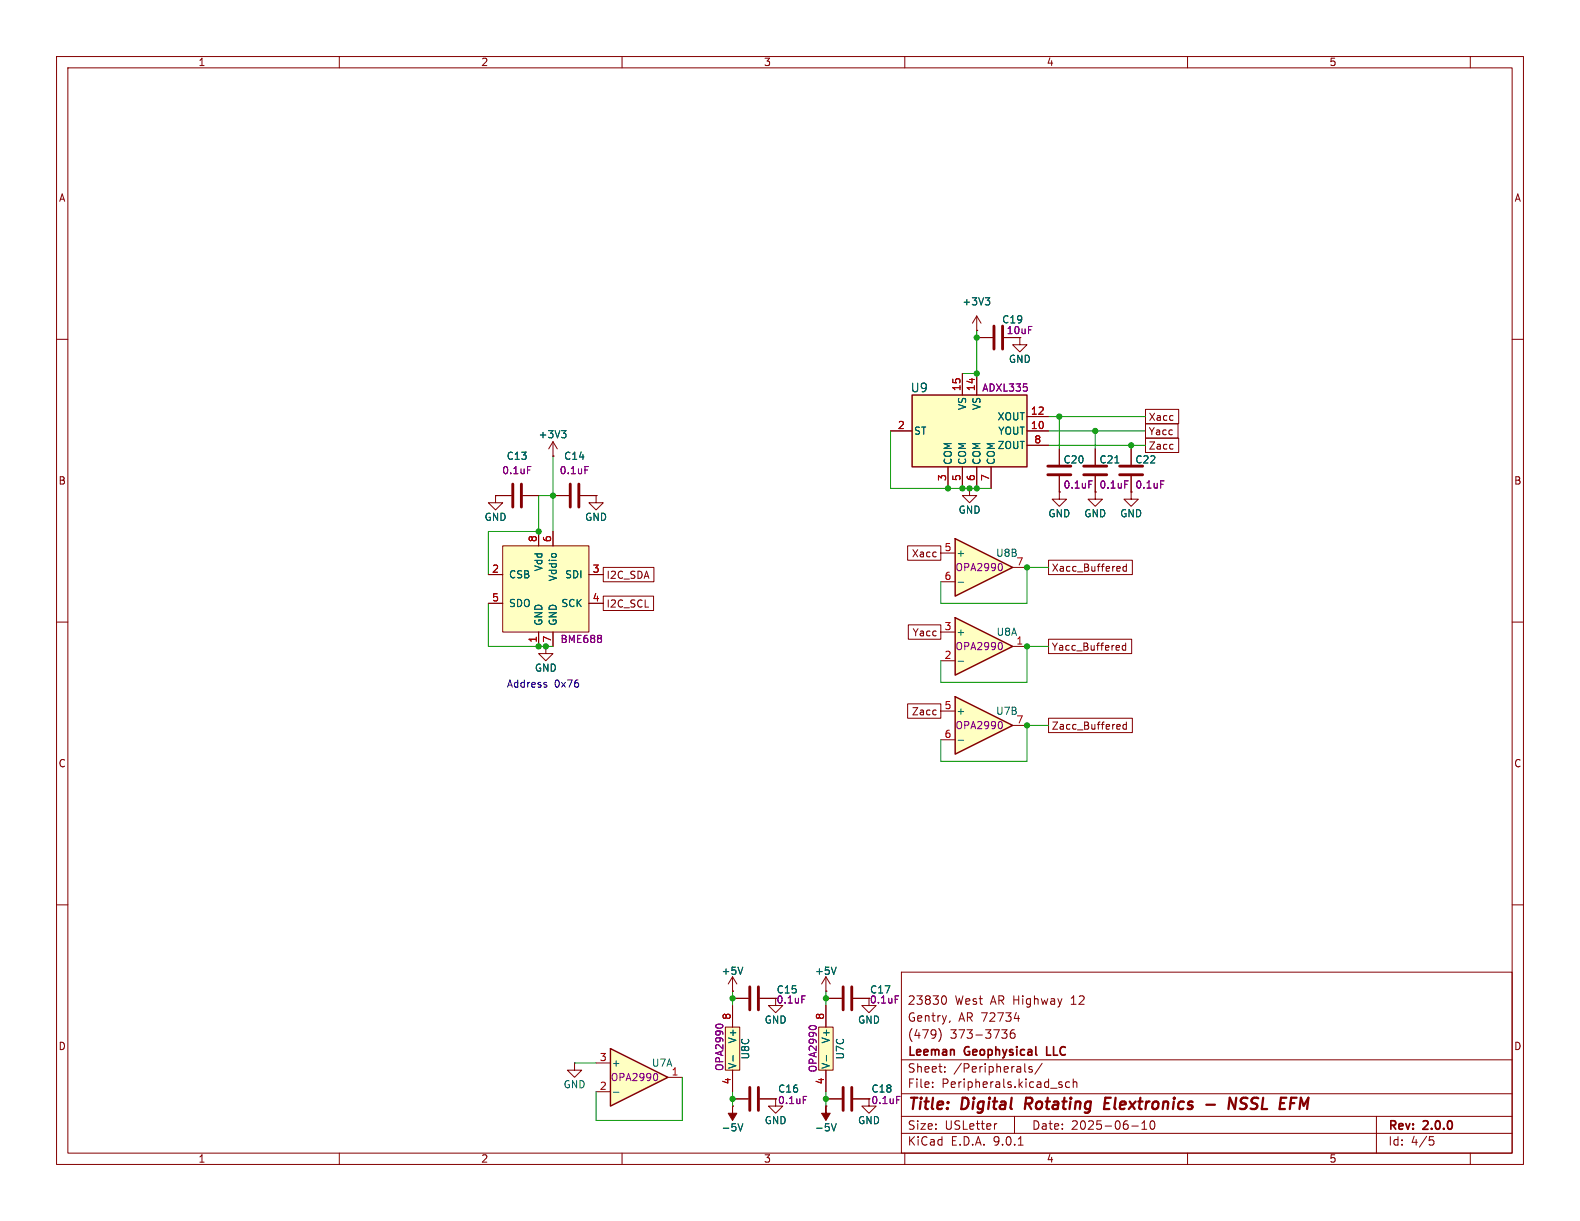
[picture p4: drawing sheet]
<svg xmlns="http://www.w3.org/2000/svg" width="279mm" height="216mm" viewBox="0 0 279 216" stroke-linecap="round" stroke-linejoin="round" font-family="sans-serif">
<g fill="none" stroke="#840000" stroke-width=".18">
<path d="M10 10h259.4v195.9h-259.4zM12 12h255.4v191.9h-255.4zM60 10v2M110 10v2M160 10v2M210 10v2M260 10v2M10 60h2M267.4 60h2M10 110h2M267.4 110h2M10 160h2"/>
<path d="M159.4 171.9h108v32h-108zM166.9 176.1a.81 .81 0 0 1 .5 .6 .81 .81 0 0 1-.3 .8l-.2 .1M180.1 179.6v1M267.4 160h2M101.6 188v1.2h1.3l-1.3 1.3-1.3-1.3h1.3M101.6 188h.1M159.4 197.4h108M159.4 193.4h108M159.4 187.4h108M164.9 192.1v.2M164.9 191.4v.1M166.1 181.9a1.74 1.74 0 0 1-.1 2.3"/>
<path d="M167.1 189.4v.2M167.1 188.7v.1M168 180.5l-.1 .3M176.3 198.7l-.3 .1M177.1 182.1h1l-.5 .6 .4 .1 .1 .5-.3 .3h-.4M179.4 180.1h.9M179.4 182.1a.59 .59 0 0 0-.8 .6v.6l.2 .2 .4 .1 .2-.2 .1-.5-.1-.2h-.5l-.3 .2M179.4 197.4v3M181.2 188.1v1.3l.2 .2M182.5 188.7l-.4-.1-.2 .2 .1 .2 .5 .2v.3h-.6M184.3 188l-1.3 1.9M187.4 191.8l.4 .1 .1 .2-.3 .2h-.2"/>
<path d="M187.4 191.3l.4 .1M189.1 191.4l-.4-.1-.3 .3v.4l.2 .2h.5M189.8 191.4l.2-.1 .4 .1v.9M189.8 190.8v1.5M200.1 199.1h1.2M201.9 199.7h.9M201.9 198.6l.5-.4v1.5M203.5 198.3l.2-.1a.81 .81 0 0 1 .6 .6 .81 .81 0 0 1-.3 .8l-.1 .1a.81 .81 0 0 1-.4-1.4zM243.4 197.4v6.5M60 203.9v2M110 203.9v2M159.4 200.4h108"/>
<path d="M160 203.9v2M180.1 202.5h.8M210 203.9v2M252.8 201h.7M252.9 201.6h.4l.3 .2-.2 .6-.5 .1M260 203.9v2"/>
</g>
<path d="M181.5 194.1l-.3 2M195.4 195.1h.6M196.4 194.1h-.9l-.3 2h1M213.3 195.3h1.5M218.6 194.1l-.2 2-.9-2-.3 2M219.2 196l.8 .1M219.9 194.1l-.2 .1a.46 .46 0 0 0-.3 .5 .46 .46 0 0 0 .3 .4M228.3 194.1h1" fill="none" stroke="#840000" stroke-width=".4"/>
<path d="M185.1 185.1v1.5h.7" fill="none" stroke="#840000" stroke-width=".3"/>
<path d="M161.3 69.9h20.3v12.7h-20.3z" fill="#ffffc2"/>
<path d="M161.3 69.9h20.3v12.7h-20.3z" fill="none" stroke="#840000" stroke-width=".25"/>
<g fill="none" stroke="#840000" stroke-width=".18">
<path d="M157.5 76.2h3.8M170.2 66v3.9M172.7 66v3.9M181.6 76.2h3.8M181.6 73.7h3.8M181.6 78.7h3.8M187.3 79.4v2.8M193.7 79.4v2.8M167.6 82.6v3.8M170.2 82.6v3.8M172.7 82.6v3.8M175.3 82.6v3.8"/>
<path d="M187.3 87v1.3h1.3l-1.3 1.2-1.2-1.2h1.2M187.3 87h.1M187.3 84.2v2.8M193.7 87v1.3h1.2l-1.2 1.2-1.3-1.2h1.3M193.7 87h.1M193.7 84.2v2.8M200 87v1.3h1.3l-1.3 1.2-1.2-1.2h1.2M200 87h.1"/>
</g>
<path d="M185.3 82.4h4.1M185.3 83.9h4.1M191.6 82.4h4.1M191.6 83.9h4.1" fill="none" stroke="#840000" stroke-width=".51"/>
<path d="M197.1 81.9h.8" fill="none" stroke="#006464" stroke-width=".18"/>
<path d="M192.5 85h.7M198.9 85h.6" fill="none" stroke="#840084" stroke-width=".18"/>
<path d="M168.9 95.3l10.2 5-10.2 5.1z" fill="#ffffc2"/>
<path d="M168.9 95.3l10.2 5-10.2 5.1z" fill="none" stroke="#840000" stroke-width=".25"/>
<g fill="none" stroke="#840000" stroke-width=".18">
<path d="M172.7 58.4h.1M172.7 59.7h2.8M172.7 55.9l-.7 1.3M172.7 55.9l.8 1.3M172.7 55.9v2.5M180.3 59.7v1.3h1.3l-1.3 1.2-1.2-1.2h1.2M200 79.4v2.8M166.4 97.8h2.5M171.4 86.4v1.2h1.3l-1.3 1.3-1.2-1.3h1.2M171.4 86.4h.1M200 84.2v2.8M96.5 114.3v1.3h1.3l-1.3 1.2-1.3-1.2h1.3"/>
<path d="M96.5 114.3h.1M166.4 102.9h2.5M179.1 100.3h2.5"/>
</g>
<path d="M174.2 52.6h.8l-.4 .5M174.8 53.1l.2 .3v.3l-.2 .2M169.4 103h1" fill="none" stroke="#006464" stroke-width=".18"/>
<path d="M177.1 99.7l.1 .4-.1 .7M205.2 85h.7" fill="none" stroke="#840084" stroke-width=".18"/>
<path d="M175.8 57.7v4M177.3 57.7v4M198 82.4h4.1M198 83.9h4.1" fill="none" stroke="#840000" stroke-width=".51"/>
<path d="M88.9 96.5h15.2v15.3h-15.2z" fill="#ffffc2"/>
<g fill="none" stroke="#840000" stroke-width=".18">
<path d="M97.8 78.1v2.5M97.8 78.1l-.8 1.3M97.8 78.1l.8 1.3M87.6 87.6v1.3h1.3l-1.3 1.3-1.2-1.3h1.2M87.6 87.6h.1M87.6 87.6h2.8M88.9 96.5h15.2v15.3h-15.2zM92.5 87.6h2.7M95.2 94v2.5M97.8 80.6h.1M97.8 94v2.5M97.8 87.6h2.8"/>
<path d="M102.6 87.6h2.8M105.4 87.6v1.3h1.3l-1.3 1.3-1.3-1.3h1.3M105.4 87.6h.1M86.4 101.6h2.5M86.4 106.7h2.5M95.2 111.8v2.5M97.8 111.8v2.5M104.1 101.6h2.6M104.1 106.7h2.6"/>
</g>
<path d="M93.3 82.5h.6M103.4 82.5h.6M106.3 112.5v.3M106.3 113v.5" fill="none" stroke="#840084" stroke-width=".18"/>
<path d="M90.7 85.6v4.1M92.2 85.6v4.1M100.8 85.6v4.1M102.4 85.6v4.1" fill="none" stroke="#840000" stroke-width=".51"/>
<path d="M99.3 76.1h.8l-.4 .5M99.8 76.6l.3 .3v.3l-.3 .2" fill="none" stroke="#006464" stroke-width=".18"/>
<path d="M107.9 185.4l10.2 5.1-10.2 5.1z" fill="#ffffc2"/>
<path d="M107.9 185.4l10.2 5.1-10.2 5.1z" fill="none" stroke="#840000" stroke-width=".25"/>
<path d="M105.4 188h2.5M105.4 193h2.5M118.1 190.5h2.5" fill="none" stroke="#840000" stroke-width=".18"/>
<path d="M108.5 193.1h.9" fill="none" stroke="#006464" stroke-width=".18"/>
<path d="M116.1 189.9l.2 .4-.2 .7" fill="none" stroke="#840084" stroke-width=".18"/>
<path d="M144.8 181.6h2.5v7.6h-2.5z" fill="#ffffc2"/>
<path d="M146 177.8v3.8M146 176.5h2.8M150.9 176.5h2.8v1.3h1.2l-1.2 1.3-1.3-1.3h1.3M129.5 195.6h.1M129.5 194.3h2.8M134.4 194.3h2.8v1.3h1.2l-1.2 1.3-1.3-1.3h1.3M144.8 181.6h2.5v7.6h-2.5zM146 195.6h.1M146 189.2v3.8M146 194.3h2.8M150.9 194.3h2.8v1.3h1.2l-1.2 1.3-1.3-1.3h1.3" fill="none" stroke="#840000" stroke-width=".18"/>
<path d="M130.5 198.7l.4 1.3 .5-1.3M146.1 186.6v1M147 198.7l.4 1.3 .5-1.3" fill="none" stroke="#006464" stroke-width=".18"/>
<path d="M158.3 176.1h.6M142.1 193.9h.6M143.1 181.5l.5-.2 .7 .2M158.6 193.9h.6" fill="none" stroke="#840084" stroke-width=".18"/>
<path d="M149.1 174.5v4.1M150.6 174.5v4.1M132.6 192.3v4M134.1 192.3v4M149.1 192.3v4M150.6 192.3v4" fill="none" stroke="#840000" stroke-width=".51"/>
<g fill="#840000" stroke="#840000" stroke-width=".18">
<path d="M146 195.6v1.3h.8l-.8 1.2-.7-1.2h.7z"/>
<path d="M129.5 195.6v1.3h.8l-.8 1.2-.7-1.2h.7z"/>
</g>
<path d="M128.3 181.6h2.5v7.6h-2.5z" fill="#ffffc2"/>
<g fill="none" stroke="#840000" stroke-width=".18">
<path d="M129.5 175.3h.1M129.5 172.7v2.6M129.5 177.8v3.8M129.5 172.7l-.7 1.3M129.5 172.7l.8 1.3M129.5 176.5h2.8M134.4 176.5h2.8v1.3h1.2l-1.2 1.3-1.3-1.3h1.3M146 175.3h.1M146 172.7l-.7 1.3M146 172.7l.8 1.3M146 172.7v2.6M128.3 181.6h2.5v7.6h-2.5z"/>
<path d="M129.5 189.2v3.8"/>
</g>
<path d="M131.4 171l-.5 1.3M147.9 171l-.5 1.3M129.6 186.6v1" fill="none" stroke="#006464" stroke-width=".18"/>
<path d="M141.8 176.1h.6M126.6 181.3l.4-.2 .8 .2" fill="none" stroke="#840084" stroke-width=".18"/>
<path d="M132.6 174.5v4.1M134.1 174.5v4.1" fill="none" stroke="#840000" stroke-width=".51"/>
<path d="M168.9 109.2l10.2 5.1-10.2 5.1z" fill="#ffffc2"/>
<path d="M168.9 109.2l10.2 5.1-10.2 5.1z" fill="none" stroke="#840000" stroke-width=".25"/>
<path d="M166.4 111.8h2.5M166.4 116.8h2.5M179.1 114.3h2.5" fill="none" stroke="#840000" stroke-width=".18"/>
<path d="M169.4 116.9h1" fill="none" stroke="#006464" stroke-width=".18"/>
<path d="M177.1 113.7l.1 .4-.1 .7" fill="none" stroke="#840084" stroke-width=".18"/>
<path d="M168.9 123.2l10.2 5.1-10.2 5.1z" fill="#ffffc2"/>
<path d="M168.9 123.2l10.2 5.1-10.2 5.1z" fill="none" stroke="#840000" stroke-width=".25"/>
<g fill="none" stroke="#840000" stroke-width=".18">
<path d="M172.7 58.4h.1M172.7 59.7h2.8M157.5 76.2h3.8M170.2 66v3.9M172.7 66v3.9M181.6 76.2h3.8M181.6 73.7h3.8M181.6 78.7h3.8M187.3 79.4v2.8M193.7 79.4v2.8M200 79.4v2.8M202.6 77.5h5.8v2.5h-5.8z"/>
<path d="M202.6 74.9h5.7v2.6h-5.7zM202.6 72.4h5.8v2.5h-5.8zM87.6 87.6h.1M87.6 87.6h2.8M92.5 87.6h2.7M95.2 94v2.5M97.8 80.6h.1M97.8 94v2.5M97.8 87.6h2.8M102.6 87.6h2.8M105.4 87.6h.1M160.5 96.5h5.9v2.6h-5.9z"/>
<path d="M167.6 82.6v3.8M170.2 82.6v3.8M171.4 86.4h.1M172.7 82.6v3.8M175.3 82.6v3.8M185.4 99.1h14.8v2.5h-14.8zM187.3 87h.1M187.3 84.2v2.8M193.7 87h.1M193.7 84.2v2.8M199.2 99.7v1.3M200 87h.1"/>
<path d="M200 84.2v2.8M86.4 101.6h2.5M86.4 106.7h2.5M95.2 111.8v2.5M96.5 114.3h.1M97.8 111.8v2.5M104.1 101.6h2.6M104.1 106.7h2.6M106.7 100.3h8.9v2.6h-8.9zM106.7 105.4h8.9v2.6h-8.9zM160.6 110.5h5.8v2.5h-5.8zM185.4 113h14.7v2.6h-14.7z"/>
<path d="M197.9 100.2l.2 .3-.6 .1M198 100.9l-.1 .1M199.1 113.7v1.3M199.1 114.2l-.4-.1-.2 .3 .1 .5h.5M199.2 100.2h-.4l-.2 .2 .1 .5h.5M160.5 124.5h5.9v2.5h-5.9zM166.4 125.7h2.5M166.4 130.8h2.5M179.1 128.3h2.5M185.4 127h14.8v2.5h-14.8zM197.9 128.1l.2 .3-.6 .1M198 128.9h-.1"/>
<path d="M199.2 127.7v1.2M199.2 128.2l-.4-.1-.2 .2 .1 .6h.5M129.5 175.3h.1M129.5 176.5h2.8M129.5 177.8v3.8M134.4 176.5h2.8M146 175.3h.1M146 176.5h2.8M146 177.8v3.8M150.9 176.5h2.8M129.5 195.6h.1M129.5 189.2v3.8"/>
<path d="M129.5 194.3h2.8M134.4 194.3h2.8M146 195.6h.1M146 194.3h2.8M146 189.2v3.8M150.9 194.3h2.8"/>
</g>
<path d="M174.2 52.6h.8l-.4 .5M174.8 53.1l.2 .3v.3l-.2 .2M99.3 76.1h.8l-.4 .5M99.8 76.6l.3 .3v.3l-.3 .2M197.1 81.9h.8M169.4 130.9h1M131.4 171l-.5 1.3M147.9 171l-.5 1.3M129.6 186.6v1M130.5 198.7l.4 1.3 .5-1.3M146.1 186.6v1M147 198.7l.4 1.3 .5-1.3" fill="none" stroke="#006464" stroke-width=".18"/>
<g fill="none" stroke="#840084" stroke-width=".18">
<path d="M93.3 82.5h.6M103.4 82.5h.6M192.5 85h.7M198.9 85h.6M205.2 85h.7M106.3 112.5v.3M106.3 113v.5M177.1 127.6l.1 .5-.1 .7M141.8 176.1h.6M158.3 176.1h.6M126.6 181.3l.4-.2 .8 .2M142.1 193.9h.6"/>
<path d="M143.1 181.5l.5-.2 .7 .2M158.6 193.9h.6"/>
</g>
<g fill="none" stroke="#009600" stroke-width=".18">
<path d="M172.7 58.4v7.6h-2.5M157.5 76.2v10.2h17.8M185.4 73.7h17.2M185.4 76.2h17.2M185.4 78.7h17.2M187.3 73.7v5.7M193.7 76.2v3.2M200 78.7v.7M97.8 87.6h-2.6v6.4h-8.8v7.6M97.8 80.6v13.4M86.4 106.7v7.6h11.4M185.4 100.3h-3.8v6.4h-15.2v-3.8"/>
<path d="M185.4 114.3h-3.8v6.4h-15.2v-3.9M185.4 128.3h-3.8v6.3h-15.2v-3.8M129.5 175.3v2.5M146 175.3v2.5M101.6 188h3.8M120.6 190.5v7.6h-15.2v-5.1M129.5 193v2.6M146 193v2.6"/>
</g>
<path d="M96.5 121.1l.2 .2-.2 .2M96.5 120.7h.2" fill="none" stroke="#0000c2" stroke-width=".18"/>
<g fill="#009600" stroke="#009600" stroke-width=".18">
<circle cx="193.7" cy="76.2" r=".46"/>
<circle cx="187.3" cy="73.7" r=".46"/>
<circle cx="167.6" cy="86.4" r=".46"/>
<circle cx="170.2" cy="86.4" r=".46"/>
<circle cx="172.7" cy="66" r=".46"/>
<circle cx="172.7" cy="86.4" r=".46"/>
<circle cx="171.4" cy="86.4" r=".46"/>
<circle cx="200" cy="78.7" r=".46"/>
<circle cx="172.7" cy="59.7" r=".46"/>
<circle cx="95.2" cy="114.3" r=".46"/>
<circle cx="96.5" cy="114.3" r=".46"/>
<circle cx="97.8" cy="87.6" r=".46"/>
<circle cx="95.2" cy="94" r=".46"/>
<circle cx="181.6" cy="100.3" r=".46"/>
<circle cx="181.6" cy="128.3" r=".46"/>
<circle cx="181.6" cy="114.3" r=".46"/>
<circle cx="129.5" cy="176.5" r=".46"/>
<circle cx="129.5" cy="194.3" r=".46"/>
<circle cx="146" cy="194.3" r=".46"/>
<circle cx="146" cy="176.5" r=".46"/>
</g>
<g font-size="2.8" fill="#840000">
<text x="160.4" y="196.8">Title:</text>
<text x="170.1" y="196.8">Digital</text>
<text x="182.1" y="196.8">Rotating</text>
<text x="196.9" y="196.8">Elextronics</text>
<text x="220.5" y="196.8">NSSL</text>
<text x="230.3" y="196.8">EFM</text>
</g>
<text font-size="2.1" fill="#006464" x="161" y="69.6">U9</text>
<g font-size="2.1" fill="#840000">
<text x="160.4" y="177.9">23830</text>
<text x="168.8" y="177.9">West</text>
<text x="175.2" y="177.9">AR Highway</text>
<text x="189.7" y="177.9">12</text>
<text x="160.4" y="183.9">(479)</text>
<text x="160.4" y="180.9">Gentry,</text>
<text x="168" y="183.9">373-3736</text>
<text x="169.5" y="180.9">AR 72734</text>
<text x="160.4" y="189.9">Sheet:</text>
<text x="160.4" y="187.1">Leeman</text>
<text x="168.6" y="189.9">/Peripherals/</text>
<text x="170.6" y="187.1">Geophysical</text>
<text x="185.7" y="187.1">LLC</text>
<text x="160.4" y="192.6">File:</text>
<text x="166.5" y="192.6">Peripherals.kicad_sch</text>
<text x="160.4" y="202.8">KiCad</text>
<text x="160.4" y="200">Size:</text>
<text x="167.1" y="200">USLetter</text>
<text x="168.1" y="202.8">E.D.A.</text>
<text x="175.7" y="202.8">9.0.1</text>
<text x="182.4" y="200">Date:</text>
<text x="189.4" y="200">2025-06-10</text>
<text x="245.4" y="200.2">Rev:</text>
<text x="245.4" y="202.8">Id:</text>
<text x="249.5" y="202.8">4/5</text>
<text x="251.8" y="200.2">2.0.0</text>
</g>
<g font-size="1.8" fill="#840000">
<text x="35" y="11.9">1</text>
<text x="85" y="11.9">2</text>
<text x="135" y="11.9">3</text>
<text x="185" y="11.9">4</text>
<text x="235" y="11.9">5</text>
<text x="10.3" y="35.9">A</text>
<text x="267.7" y="35.9">A</text>
<text x="177.9" y="59.3">10uF</text>
<text x="203" y="77.2">Yacc</text>
<text x="203" y="74.6">Xacc</text>
<text x="203" y="79.7">Zacc</text>
<text x="10.3" y="85.9">B</text>
<text x="267.7" y="85.9">B</text>
<text x="161.2" y="98.7">Xacc</text>
<text x="185.9" y="101.3">Xacc_Buffered</text>
<text x="107.2" y="102.6">I2C_SDA</text>
<text x="107.2" y="107.6">I2C_SCL</text>
<text x="161.3" y="112.7">Yacc</text>
<text x="185.9" y="115.3">Yacc_Buffered</text>
<text x="161.2" y="126.7">Zacc</text>
<text x="185.9" y="129.2">Zacc_Buffered</text>
<text x="10.3" y="135.9">C</text>
<text x="267.7" y="135.9">C</text>
<text x="10.3" y="185.9">D</text>
<text x="267.7" y="185.9">D</text>
<text x="137.5" y="195.4">0.1uF</text>
<text x="35" y="205.8">1</text>
<text x="85" y="205.8">2</text>
<text x="135" y="205.8">3</text>
<text x="185" y="205.8">4</text>
<text x="235" y="205.8">5</text>
</g>
<g font-size="1.8" fill="#006464">
<text x="170.1" y="54.2">+3V3</text>
<text x="178.3" y="64.4">GND</text>
<text x="95.1" y="77.7">+3V3</text>
<text x="161.5" y="77.1">ST</text>
<text x="171" y="72.6" transform="rotate(-90 171 72.6)">VS</text>
<text x="173.6" y="72.6" transform="rotate(-90 173.6 72.6)">VS</text>
<text x="176.3" y="74.5">XOUT</text>
<text x="176.4" y="77.1">YOUT</text>
<text x="89.5" y="81.5">C13</text>
<text x="99.7" y="81.5">C14</text>
<text x="168.5" y="82.3" transform="rotate(-90 168.5 82.3)">COM</text>
<text x="171" y="82.3" transform="rotate(-90 171 82.3)">COM</text>
<text x="173.6" y="82.3" transform="rotate(-90 173.6 82.3)">COM</text>
<text x="176.1" y="82.3" transform="rotate(-90 176.1 82.3)">COM</text>
<text x="176.3" y="79.6">ZOUT</text>
<text x="188" y="82.1">C20</text>
<text x="194.3" y="82.1">C21</text>
<text x="200.7" y="82.1">C22</text>
<text x="85.6" y="92.3">GND</text>
<text x="103.4" y="92.3">GND</text>
<text x="169.4" y="91">GND</text>
<text x="185.3" y="91.7">GND</text>
<text x="191.6" y="91.7">GND</text>
<text x="198" y="91.7">GND</text>
<text x="96.1" y="101.1" transform="rotate(-90 96.1 101.1)">Vdd</text>
<text x="169" y="98.7">+</text>
<text x="176" y="98.7">U8B</text>
<text x="179.6" y="100.1">7</text>
<text x="89.9" y="102.5">CSB</text>
<text x="89.9" y="107.5">SDO</text>
<text x="98.7" y="102.9" transform="rotate(-90 98.7 102.9)">Vddio</text>
<text x="99.2" y="107.5">SCK</text>
<text x="99.8" y="102.5">SDI</text>
<text x="96.1" y="110.7" transform="rotate(-90 96.1 110.7)">GND</text>
<text x="98.7" y="110.7" transform="rotate(-90 98.7 110.7)">GND</text>
<text x="169" y="112.6">+</text>
<text x="176.1" y="112.6">U8A</text>
<text x="94.5" y="119">GND</text>
<text x="169" y="126.6">+</text>
<text x="176" y="126.6">U7B</text>
<text x="179.6" y="128">7</text>
<text x="127.5" y="172.6">+5V</text>
<text x="144" y="172.6">+5V</text>
<text x="130.4" y="184.6" transform="rotate(-90 130.4 184.6)">V+</text>
<text x="135.1" y="181.2">GND</text>
<text x="146.9" y="184.6" transform="rotate(-90 146.9 184.6)">V+</text>
<text x="151.6" y="181.2">GND</text>
<text x="108.1" y="188.8">+</text>
<text x="115.2" y="188.8">U7A</text>
<text x="130.4" y="189.1" transform="rotate(-90 130.4 189.1)">V-</text>
<text x="132.7" y="187.4" transform="rotate(-90 132.7 187.4)">U8C</text>
<text x="146.9" y="189.1" transform="rotate(-90 146.9 189.1)">V-</text>
<text x="149.5" y="187.4" transform="rotate(-90 149.5 187.4)">U7C</text>
<text x="99.6" y="192.6">GND</text>
<text x="127.5" y="200.3">-5V</text>
<text x="135.1" y="199">GND</text>
<text x="144" y="200.3">-5V</text>
<text x="151.6" y="199">GND</text>
</g>
<g font-size="1.8" fill="#840084">
<text x="177.1" y="57.4">C19</text>
<text x="173.6" y="69.4">ADXL335</text>
<text x="88.7" y="84">0.1uF</text>
<text x="98.9" y="84">0.1uF</text>
<text x="188" y="86.6">0.1uF</text>
<text x="194.3" y="86.6">0.1uF</text>
<text x="200.7" y="86.6">0.1uF</text>
<text x="168.9" y="101.2">OPA2990</text>
<text x="99" y="113.9">BME688</text>
<text x="168.9" y="115.2">OPA2990</text>
<text x="168.9" y="129.1">OPA2990</text>
<text x="137.2" y="177.6">0.1uF</text>
<text x="137.2" y="175.9">C15</text>
<text x="153.7" y="177.6">0.1uF</text>
<text x="153.8" y="175.9">C17</text>
<text x="107.9" y="191.4">OPA2990</text>
<text x="128.1" y="189.5" transform="rotate(-90 128.1 189.5)">OPA2990</text>
<text x="144.6" y="189.7" transform="rotate(-90 144.6 189.7)">OPA2990</text>
<text x="137.5" y="193.4">C16</text>
<text x="154" y="195.4">0.1uF</text>
<text x="154" y="193.4">C18</text>
</g>
<g font-size="1.8" fill="#a90000">
<text x="169.9" y="69.3" transform="rotate(-90 169.9 69.3)">15</text>
<text x="172.5" y="69.3" transform="rotate(-90 172.5 69.3)">14</text>
<text x="158.7" y="75.9">2</text>
<text x="182.2" y="73.4">12</text>
<text x="182.2" y="75.9">10</text>
<text x="182.8" y="78.5">8</text>
<text x="167.4" y="85.2" transform="rotate(-90 167.4 85.2)">3</text>
<text x="169.9" y="85.2" transform="rotate(-90 169.9 85.2)">5</text>
<text x="172.5" y="85.2" transform="rotate(-90 172.5 85.2)">6</text>
<text x="175" y="85.2" transform="rotate(-90 175 85.2)">7</text>
<text x="95" y="96" transform="rotate(-90 95 96)">8</text>
<text x="97.5" y="96" transform="rotate(-90 97.5 96)">6</text>
<text x="86.9" y="101.3">2</text>
<text x="104.7" y="101.3">3</text>
<text x="166.9" y="97.5">5</text>
<text x="86.9" y="106.4">5</text>
<text x="104.7" y="106.4">4</text>
<text x="166.9" y="102.6">6</text>
<text x="95" y="113.7" transform="rotate(-90 95 113.7)">1</text>
<text x="97.5" y="113.7" transform="rotate(-90 97.5 113.7)">7</text>
<text x="166.9" y="111.5">3</text>
<text x="166.9" y="116.6">2</text>
<text x="179.6" y="114">1</text>
<text x="166.9" y="125.5">5</text>
<text x="166.9" y="130.6">6</text>
<text x="129.3" y="180.4" transform="rotate(-90 129.3 180.4)">8</text>
<text x="145.8" y="180.4" transform="rotate(-90 145.8 180.4)">8</text>
<text x="106" y="187.7">3</text>
<text x="118.7" y="190.2">1</text>
<text x="129.3" y="191.8" transform="rotate(-90 129.3 191.8)">4</text>
<text x="145.8" y="191.8" transform="rotate(-90 145.8 191.8)">4</text>
<text x="106" y="192.8">2</text>
</g>
<g font-size="1.8" fill="#0000c2">
<text x="89.5" y="121.7">Address</text>
<text x="98" y="121.7">0x76</text>
</g>
</svg>
